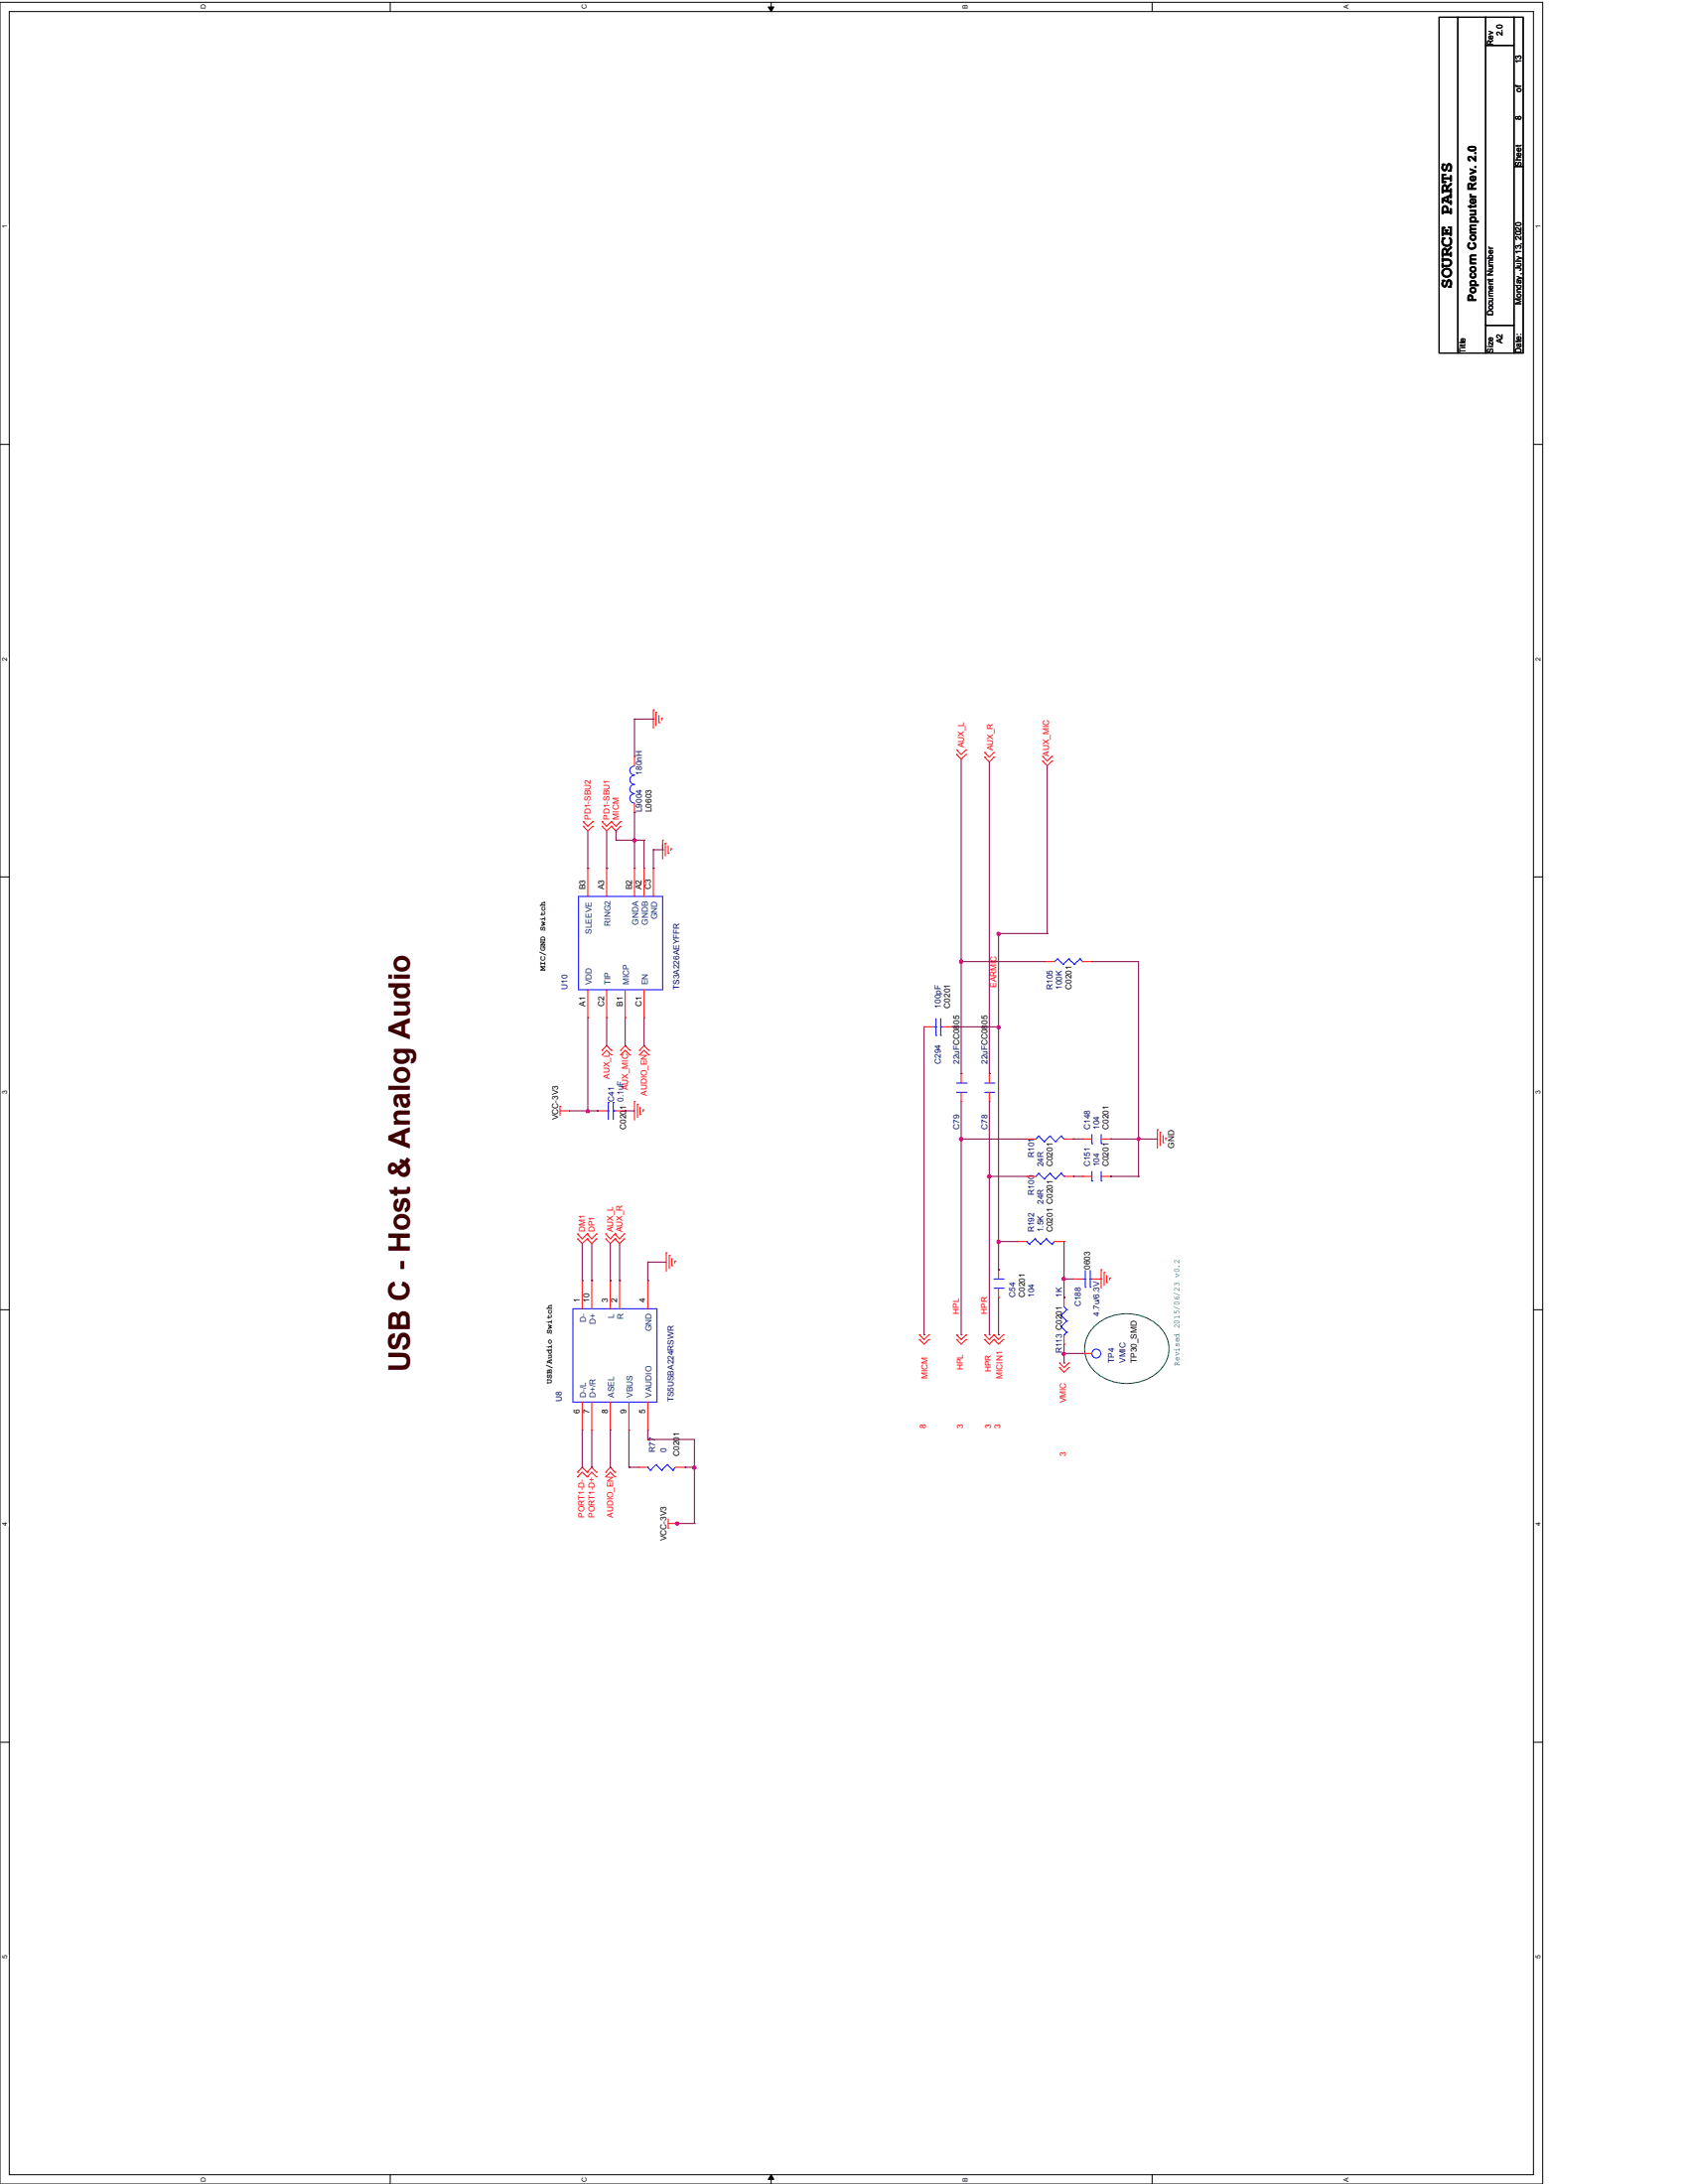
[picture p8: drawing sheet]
<svg xmlns="http://www.w3.org/2000/svg" width="216mm" height="279mm" viewBox="0 0 216 279" stroke-linecap="round" stroke-linejoin="round" font-family="sans-serif">
<path d="M0 .3h197.3v279.1h-197.3zM1.2 1.5h194.9v276.7h-194.9z" fill="none" stroke="#000" stroke-width=".13"/>
<g fill="#fff">
<path d="M.1 250.1h1v.5h-1z"/>
<path d="M196.3 250.1h.9v.5h-.9z"/>
</g>
<path d="M0 222.9h1.2M196.1 222.9h1.2" fill="none" stroke="#000" stroke-width=".13"/>
<g fill="#fff">
<path d="M.1 194.8h1v.4h-1z"/>
<path d="M196.3 194.8h.9v.4h-.9z"/>
</g>
<path d="M0 167.6h1.2M196.1 167.6h1.2" fill="none" stroke="#000" stroke-width=".13"/>
<g fill="#fff">
<path d="M.1 139.4h1v.5h-1z"/>
<path d="M196.3 139.4h.9v.5h-.9z"/>
</g>
<path d="M0 112.2h1.2M196.1 112.2h1.2" fill="none" stroke="#000" stroke-width=".13"/>
<g fill="#fff">
<path d="M.1 84.1h1v.4h-1z"/>
<path d="M196.3 84.1h.9v.4h-.9z"/>
</g>
<path d="M0 56.9h1.2M196.1 56.9h1.2" fill="none" stroke="#000" stroke-width=".13"/>
<g fill="#fff">
<path d="M.1 28.7h1v.5h-1z"/>
<path d="M196.3 28.7h.9v.5h-.9z"/>
<path d="M25.5 278.5h1v.6h-1z"/>
<path d="M25.5 .6h1v.6h-1z"/>
<path d="M74.3 278.5h.9v.6h-.9z"/>
<path d="M74.3 .6h.9v.6h-.9z"/>
</g>
<path d="M49.9 .3v1.2M49.9 278.2v1.2" fill="none" stroke="#000" stroke-width=".13"/>
<g fill="#fff">
<path d="M123 278.6h1v.5h-1z"/>
<path d="M123 .6h1v.6h-1z"/>
</g>
<path d="M98.3 .9h.7l-.4 .6zM98.6 .3v1.2M98.6 278.2l.4 .6h-.7zM98.6 278.2v1.2" fill="none" stroke="#000" stroke-width=".13"/>
<path d="M98.3 .9h.7l-.4 .6zM98.6 278.2l.4 .6h-.7z" fill="#000"/>
<g fill="#fff">
<path d="M171.7 278.6h1v.5h-1z"/>
<path d="M171.7 .6h1v.6h-1z"/>
</g>
<path d="M147.4 .3v1.2M184.1 2.2h2.4v43h-2.4zM186.5 2.2h3.5v43h-3.5zM190 5.8h3.6v35.8h-3.6zM190 2.2h3.6v3.6h-3.6zM193.6 2.2h1.2v19.1h-1.2zM193.6 21.3h1.2v23.9h-1.2zM190 41.6h3.6v3.6h-3.6zM147.4 278.2v1.2" fill="none" stroke="#000" stroke-width=".13"/>
<path d="M140 169.7a6 6 0 0 1 8.8 .6 3.9 3.9 0 0 1-1.2 5.7 6.1 6.1 0 0 1-8.1-1.2 3.9 3.9 0 0 1 .5-5.1z" fill="none" stroke="#008000" stroke-width=".13"/>
<g fill="none" stroke="#f00" stroke-width=".13">
<path d="M81.2 96.8h.1M81.2 96.8v1.2M83.6 90.8h.1M83.6 90.8v2.4M83.9 91.1h.1M83.9 91.1v1.7M84.3 92.5h.1M84.3 91.5v1M84.6 91.9h.1M84.6 91.9v.2M122.3 96.5h.1M122.3 95.9h.1"/>
<path d="M122.3 96.5l.6 .6 .7-.6M122.3 95.9l.6 .6 .7-.6M123.6 96.5h.1M123.6 95.9h.1M125.9 96.9h.1M125.9 96.3h.1M125.9 96.9l.6 .6 .6-.6M125.9 96.3l.6 .6 .6-.6M127.1 96.9h.1M127.1 96.3h.1M133.3 97.4h.1M133.3 96.8h.1"/>
<path d="M133.3 97.4l.6 .6 .6-.6M133.3 96.8l.6 .6 .6-.6M134.5 97.4h.1M134.5 96.8h.1M74.6 105.7h.1M74.6 105.1h.1M74.6 105.7l.6 .6 .6-.6M74.6 105.1l.6 .6 .6-.6M75.2 111.1h.1M75.2 111.1v3.6M75.8 105.7h.1M75.8 105.1h.1"/>
<path d="M77 105.7h.1M77 105.1h.1M77 105.7l.6 .6 .6-.6M77 105.1l.6 .6 .6-.6M77.6 111.1h.1M77.6 111.1v3.6M78.2 105.7h.1M78.2 105.1h.1M78.2 105.7l.6 .6 .6-.6M78.2 105.1l.6 .6 .6-.6M79.4 105.7h.1M79.4 105.1h.1"/>
<path d="M81.2 103.9h.1M81.2 111.1h.1M81.2 102.7v1.2M81.2 111.1v3.6M82.4 111.1h.1M82.4 111.1v3.6M83.6 111.1h.1M83.6 111.1v3.6M84.8 107.5h.1M84.8 107.5v2.4M85.1 107.9h.1M85.1 107.9v1.6"/>
<path d="M85.5 109.2h.1M85.5 108.2v1M85.8 108.6h.1M85.8 108.6v.2M75.2 130.2h.1M75.2 126.6v3.6M77 134.4h.1M77 135h.1M77 134.4l.6-.6 .6 .6M77 135l.6-.6 .6 .6M77.6 130.2h.1M77.6 126.6v3.6"/>
<path d="M78.2 134.4h.1M78.2 135h.1M79.4 134.4h.1M79.4 135h.1M79.4 134.4l.6-.6 .6 .6M79.4 135l.6-.6 .6 .6M80 130.2h.1M80 126.6v3.6M80.6 134.4h.1M80.6 135h.1M81.8 134.4h.1M81.8 135h.1"/>
<path d="M81.8 134.4l.6-.6 .6 .6M81.8 135l.6-.6 .6 .6M82.4 130.2h.1M82.4 126.6v3.6M83 134.4h.1M83 135h.1M118.2 131.4h.1M118.2 131.4h1.2M120.6 131.4h1.2M121.8 131.4h.1M122.9 137.3h.1M122.9 137.3v1.3"/>
<path d="M122.9 139.7v1.2M126.5 137.3h.1M126.5 137.3v1.3M126.5 139.7v1.2M133.7 123h.1M133.7 123h1.2M138.5 123h1.2M139.7 123h.1M71.6 141.5h.1M71.6 142.1h1.2M71.6 141.5v1.2M72.8 142.1h.1"/>
<path d="M73.9 158.5h.1M73.9 157.9h.1M73.9 158.5l.6 .6 .6-.6M73.9 157.9l.6 .6 .6-.6M75.1 158.5h.1M75.1 157.9h.1M75.1 158.5l.6 .6 .6-.6M75.1 157.9l.6 .6 .6-.6M76.3 158.5h.1M76.3 157.9h.1M76.4 142.1h.1M76.4 142.1h1.2"/>
<path d="M77.5 158.5h.1M77.5 157.9h.1M77.5 158.5l.6 .6 .6-.6M77.5 157.9l.6 .6 .6-.6M78.7 158.5h.1M78.7 157.9h.1M78.7 158.5l.5 .6 .6-.6M78.7 157.9l.5 .6 .6-.6M78.8 142.1h1.2M79.8 158.5h.1M79.8 157.9h.1M80 142.1h.1"/>
<path d="M81.2 140.9h.1M81.2 140.9v2.4M81.5 141.3h.1M81.5 141.3v1.7M81.9 142.6h.1M81.9 141.6v1M82.3 142h.1M82.3 142v.2M122.9 140.9h.1M126.5 140.9h.1M130.1 158.8h.1M130.1 158.8h1.2"/>
<path d="M131.3 145.7h.1M131.3 150.5h.1M131.3 145.7h1.2M131.3 150.5h1.2M134.9 158.8h1.2M136.1 158.8h.1M136.1 145.7h1.2M136.1 150.5h1.2M137.3 145.7h.1M137.3 150.5h.1M138.5 150.5h.1M138.5 145.7h.1"/>
<path d="M138.5 145.7h1.2M138.5 150.5h1.2M140.8 145.7h1.3M140.8 150.5h1.3M142.1 150.5h.1M142.1 145.7h.1M148 144.5h.1M148 144.5v2.4M148.4 144.9h.1M148.4 144.9v1.7M148.8 146.2h.1M148.8 145.2v1"/>
<path d="M149.1 145.6h.1M149.1 145.6v.2M74.5 163.8h.1M74.5 163.8v3.6M74.5 179.4v3.6M75.7 163.8h.1M75.7 163.8v3.6M75.7 179.4v3.6M78.1 163.8h.1M78.1 163.8v3.6M78.1 179.4v3.6M79.2 163.8h.1"/>
<path d="M79.2 163.8v3.6M80.4 179.4v3.6M82.8 163.8h.1M82.8 163.8v3.6M82.8 179.4v3.6M85.2 160.3h.1M85.2 160.3v2.3M85.6 160.6h.1M85.6 160.6v1.7M85.9 161.9h.1M85.9 161v.9M86.3 161.3h.1"/>
<path d="M86.3 161.3v.3M117.6 171.4h.1M117.6 170.8h.1M117.6 171.4l.6 .6 .6-.6M117.6 170.8l.6 .6 .6-.6M118.8 171.4h.1M118.8 170.8h.1M122.3 171.4h.1M122.3 170.8h.1M122.3 171.4l.6 .6 .7-.6M122.3 170.8l.6 .6 .7-.6M123.6 171.4h.1"/>
<path d="M123.6 170.8h.1M125.9 171.4h.1M125.9 170.8h.1M125.9 171.4l.6 .6 .6-.6M125.9 170.8l.6 .6 .6-.6M127.1 171.4h.1M127.1 170.8h.1M127.1 171.4l.6 .6 .6-.6M127.1 170.8l.6 .6 .6-.6M127.7 166h.1M127.7 162.4h.1M127.7 162.4v1.2"/>
<path d="M127.7 164.8v1.2M128.3 171.4h.1M128.3 170.8h.1M135.5 175h.1M135.5 174.4h.1M135.5 175l.6 .6 .6-.6M135.5 174.4l.6 .6 .6-.6M136.1 166h.1M136.1 172h.1M136.1 166v1.2M136.1 170.8v1.2M136.7 175h.1"/>
<path d="M136.7 174.4h.1M137.3 163.6h.1M137.3 163.6h1.2M138.5 173.1h.1M138.5 173.1h1.2M139.7 163.6h1.1M140.8 162.4h.1M140.8 163.6h.1M140.8 162.4v2.4M141.2 162.8h.1M141.2 162.8v1.7M141.6 164.1h.1"/>
<path d="M141.6 163.2v.9M141.9 163.5h.1M141.9 163.5v.2M73.9 188.3h.1M73.9 188.9h.1M73.9 188.3l.6-.6 .6 .6M73.9 188.9l.6-.6 .6 .6M74.5 183h.1M75.1 188.3h.1M75.1 188.9h.1M75.1 188.3l.6-.6 .6 .6M75.1 188.9l.6-.6 .6 .6"/>
<path d="M75.7 183h.1M76.3 188.3h.1M76.3 188.9h.1M77.5 188.3h.1M77.5 188.9h.1M77.5 188.3l.6-.6 .6 .6M77.5 188.9l.6-.6 .6 .6M78.1 183h.1M78.7 188.3h.1M78.7 188.9h.1M80.4 183h.1M81.7 187.7h.1"/>
<path d="M81.7 187.7h1.1M82.8 183h.1M85.5 195.5h.1M85.5 194.3v1.2M85.5 194.9h1.2M86.4 187.7h1.2M86.7 194.9h.1M87.6 187.7h.1"/>
</g>
<g fill="none" stroke="#00f" stroke-width=".13">
<path d="M81.2 99.2a.57 .57 0 0 0-.6 .6 .57 .57 0 0 0 .6 .5M81.2 98a.57 .57 0 0 0-.6 .6 .57 .57 0 0 0 .6 .5M74 114.7h10.8v11.9h-10.8zM81.2 101.6a.59 .59 0 0 0-.6 .6 .59 .59 0 0 0 .6 .5M81.2 100.4a.57 .57 0 0 0-.6 .5 .57 .57 0 0 0 .6 .6M119.4 131.4h.3M119.7 132.5h.1M119.7 131.4h.1M119.7 130.3v2.2M120.3 131.4h.1M120.3 132.5h.1M120.3 131.4h.3"/>
<path d="M120.3 130.3v2.2M122.3 139.7h1.3M122.3 138.6h1.3M123.6 139.7h.1M123.6 138.6h.1M125.9 139.7h1.2M125.9 138.6h1.2M127.1 139.7h.1M127.1 138.6h.1M135.3 122.7h.1M135.3 122.7l-.4 .3M135.3 122.7l.7 .7"/>
<path d="M136 123.4h.1M136.7 122.7h.1M136.7 122.7l-.7 .7M136.7 122.7l.7 .7M137.4 123.4h.1M138.1 122.7h.1M138.1 122.7l-.7 .7M138.1 122.7l.4 .3M138.5 123h.1M77.6 142.1h.2M77.8 142.1h.1M77.8 141.1h.1"/>
<path d="M77.8 141.1v2.1M78.4 141.1h.1M78.4 142.1h.1M78.4 142.1h.4M78.4 141.1v2.1M131.3 158.8h.1M131.3 158.8l.4 .4M131.7 159.2h.1M132.4 158.5h.1M132.4 158.5l.7 .7M132.4 158.5l-.7 .7M132.8 145.3h.1"/>
<path d="M132.8 150.1h.1M132.8 145.3l-.3 .4M132.8 145.3l.8 .8M132.8 150.1l-.3 .4M132.8 150.1l.8 .7M133.1 159.2h.1M133.6 146.1h.1M133.6 150.8h.1M133.8 158.5h.1M133.8 158.5l.7 .7M133.8 158.5l-.7 .7M134.3 145.3h.1"/>
<path d="M134.3 150.1h.1M134.3 145.3l-.7 .8M134.3 145.3l.7 .8M134.3 150.1l-.7 .7M134.3 150.1l.7 .7M134.5 159.2h.1M134.9 158.8l-.4 .4M135 146.1h.1M135 150.8h.1M135.7 145.3h.1M135.7 150.1h.1M135.7 145.3l-.7 .8"/>
<path d="M135.7 145.3l.4 .4M135.7 150.1l-.7 .7M135.7 150.1l.4 .4M136.1 145.7h.1M136.1 150.5h.1M139.7 151.1h.1M139.7 146.3h.1M139.7 145.1v1.2M139.7 149.9v1.2M140.8 151.1h.1M140.8 146.3h.1M140.8 145.1v1.2"/>
<path d="M140.8 149.9v1.2M73.3 167.4h10.7v12h-10.7zM127.1 164.8h1.2M127.1 163.6h1.2M128.3 164.8h.1M128.3 163.6h.1M135.7 168.3h.1M135.7 169.7h.1M135.7 168.3l.7 .7M135.7 169.7l.7 .7M136.1 170.8h.1M136.1 167.2l.3 .4"/>
<path d="M136.4 167.6h.1M136.4 169h.1M136.4 170.4h.1M136.4 167.6l-.7 .7M136.4 169l-.7 .7M136.4 170.4l-.3 .4M138.5 163.6h.3M138.8 164.7h.1M138.8 163.6h.1M138.8 162.5v2.2M139.4 163.6h.1M139.4 164.7h.1"/>
<path d="M139.4 163.6h.3M139.4 162.5v2.2M82.8 187.7h.1M82.8 187.7l.4 .4M83.2 188.1h.1M83.9 187.4h.1M83.9 187.4l.7 .7M83.9 187.4l-.7 .7M84.6 188.1h.1M85.3 187.4h.1M85.3 187.4l.8 .7M85.3 187.4l-.7 .7"/>
<path d="M86.1 188.1h.1M86.4 187.7l-.3 .4"/>
<circle cx="140.2" cy="173.2" r=".57"/>
</g>
<path d="M75.2 130.2v11.9M72.8 142.1h2.4M75.2 142.1h.1" fill="none" stroke="#800040" stroke-width=".13"/>
<path d="M75 142l.2-.1 .1 .1 .1 .2-.1 .1h-.3z" fill-rule="evenodd" fill="#f0f"/>
<path d="M75 142l.2-.1 .1 .1 .1 .2-.1 .1h-.3z" fill="none" stroke="#f0f" stroke-width=".13"/>
<g fill="none" stroke="#800040" stroke-width=".13">
<path d="M75.2 111.1h.1M75.2 106.3v4.8M77.6 111.1h.1M77.6 106.3v4.8M83.6 111.1h.1M83.6 108.7h.1M83.6 108.7v2.4M83.6 108.7h1.2M84.8 108.7h.1M84.8 108v.7M77.6 133.8h.1M77.6 130.2v3.6"/>
<path d="M80 133.8h.1M80 130.2v3.6M82.4 133.8h.1M82.4 130.2v3.6M74.5 159.1v4.7M75.2 142.1h1.2M75.7 159.1v4.7M76.4 142.1h.1M78.1 159.1v4.7M79.2 159.1v4.7M80 142.1h.1M80 142.1h1.2"/>
<path d="M74.5 163.8h.1M75.7 163.8h.1M78.1 163.8h.1M79.2 163.8h.1M82.8 163.8h.1M82.8 161.5h.1M82.8 161.5v2.3M82.8 161.5h2.4M74.5 187.7h.1M74.5 183v4.7M75.7 187.7h.1M75.7 183v4.7"/>
<path d="M78.1 187.7h.1M78.1 183v4.7M80.4 187.7h.1M80.4 183v4.7M80.4 187.7h1.3M82.8 184.2h.1M82.8 183v1.2M82.8 184.2h6M86.4 194.9h.1M86.4 194.9h2.4M86.7 194.9h.1"/>
</g>
<path d="M86.5 194.8l.1-.1 .2 .1 .1 .1-.1 .2h-.3z" fill-rule="evenodd" fill="#f0f"/>
<path d="M86.5 194.8l.1-.1 .2 .1 .1 .1-.1 .2h-.3z" fill="none" stroke="#f0f" stroke-width=".13"/>
<path d="M87.6 187.7h.1M87.6 187.7h1.2v7.2M88.8 194.9h.1" fill="none" stroke="#800040" stroke-width=".13"/>
<path d="M88.6 187.6l.2-.1 .1 .1 .1 .1-.1 .2h-.3z" fill-rule="evenodd" fill="#f0f"/>
<path d="M88.6 187.6l.2-.1 .1 .1 .1 .1-.1 .2h-.3z" fill="none" stroke="#f0f" stroke-width=".13"/>
<path d="M136.1 173.1h.1M136.1 174.4h.1M136.1 173.1h2.4M136.1 173.1v1.3M88.8 187.7h.1M88.8 184.2v3.5" fill="none" stroke="#800040" stroke-width=".13"/>
<path d="M135.9 173h.2h.1l.1 .2-.1 .1h-.3z" fill-rule="evenodd" fill="#f0f"/>
<path d="M135.9 173h.2h.1l.1 .2-.1 .1h-.3z" fill="none" stroke="#f0f" stroke-width=".13"/>
<path d="M127.7 131.4v27.4M127.7 158.8h.1" fill="none" stroke="#800040" stroke-width=".13"/>
<path d="M127.6 131.3l.1-.1 .2 .1v.1v.2h-.3z" fill-rule="evenodd" fill="#f0f"/>
<path d="M127.6 131.3l.1-.1 .2 .1v.1v.2h-.3z" fill="none" stroke="#f0f" stroke-width=".13"/>
<path d="M127.6 158.7l.1-.1 .2 .1v.2v.1h-.3z" fill-rule="evenodd" fill="#f0f"/>
<path d="M127.6 158.7l.1-.1 .2 .1v.2v.1h-.3z" fill="none" stroke="#f0f" stroke-width=".13"/>
<g fill="none" stroke="#800040" stroke-width=".13">
<path d="M122.9 97.1v25.9M126.5 97.5v39.8M118.2 131.4v39.4M121.8 131.4h.1M121.8 131.4h5.9M122.9 123h.1M126.5 137.3h.1M122.9 145.7h.1M122.9 140.9v4.8M126.5 150.5h.1M126.5 140.9v29.9M126.5 150.5h4.8"/>
<path d="M137.3 150.5h.1M137.3 145.7h.1M137.3 150.5h1.2M137.3 145.7h1.2M118.2 170.8h.1M126.5 170.8h.1"/>
</g>
<path d="M126.3 150.4l.2-.1 .2 .1v.1v.1h-.4z" fill-rule="evenodd" fill="#f0f"/>
<path d="M126.3 150.4l.2-.1 .2 .1v.1v.1h-.4z" fill="none" stroke="#f0f" stroke-width=".13"/>
<path d="M122.9 145.7h.1M122.9 145.7h8.4" fill="none" stroke="#800040" stroke-width=".13"/>
<path d="M122.8 145.6l.1-.1 .2 .1v.1v.2h-.3z" fill-rule="evenodd" fill="#f0f"/>
<path d="M122.8 145.6l.1-.1 .2 .1v.1v.2h-.3z" fill="none" stroke="#f0f" stroke-width=".13"/>
<path d="M122.9 145.7v25.1M142.1 150.5h.1M142.1 150.5h3.5M145.6 150.5h.1M145.6 145.7h.1M145.6 145.7v4.8M145.6 145.7h2.4M122.9 170.8h.1M136.1 173.1h.1M136.1 163.6h.1M136.1 172v1.1M136.1 163.6h1.2" fill="none" stroke="#800040" stroke-width=".13"/>
<path d="M135.9 163.5l.2-.1 .1 .1 .1 .1-.1 .2h-.3z" fill-rule="evenodd" fill="#f0f"/>
<path d="M135.9 163.5l.2-.1 .1 .1 .1 .1-.1 .2h-.3z" fill="none" stroke="#f0f" stroke-width=".13"/>
<path d="M127.7 119.4v12M127.7 131.4h.1M127.7 158.8h.1M127.7 158.8h2.4M136.1 158.8v7.2M142.1 145.7h.1M142.1 145.7h3.5M136.1 166h.1M136.1 163.6h.1" fill="none" stroke="#800040" stroke-width=".13"/>
<path d="M127.6 119.3h.1h.2v.2v.1h-.3z" fill-rule="evenodd" fill="#f0f"/>
<path d="M127.6 119.3h.1h.2v.2v.1h-.3z" fill="none" stroke="#f0f" stroke-width=".13"/>
<path d="M122.9 123h.1M122.9 123h10.8" fill="none" stroke="#800040" stroke-width=".13"/>
<path d="M122.8 122.9l.1-.1 .2 .1v.2v.1h-.3z" fill-rule="evenodd" fill="#f0f"/>
<path d="M122.8 122.9l.1-.1 .2 .1v.2v.1h-.3z" fill="none" stroke="#f0f" stroke-width=".13"/>
<path d="M122.9 137.3h.1M122.9 123v14.3M145.6 123v22.7M145.6 145.7h.1" fill="none" stroke="#800040" stroke-width=".13"/>
<path d="M145.5 145.6l.1-.1 .2 .1v.1v.2h-.3z" fill-rule="evenodd" fill="#f0f"/>
<path d="M145.5 145.6l.1-.1 .2 .1v.1v.2h-.3z" fill="none" stroke="#f0f" stroke-width=".13"/>
<g fill="none" stroke="#800040" stroke-width=".13">
<path d="M81.2 92h.1M81.2 92v4.8M133.9 98v21.4M78.8 107.5h.1M78.8 107.5h3.6M81.2 107.5h.1M81.2 103.9h.1M81.2 103.9v7.2M82.4 107.5h.1M82.4 107.5v3.6M127.6 119.4h.1M127.6 119.4h6.3"/>
<path d="M127.7 119.4h.1M133.9 119.4h.1M139.7 123h.1M139.7 123h5.9M127.7 158.8v3.6M127.7 170.8h.1M127.7 162.4h.1M127.7 166v4.8"/>
</g>
<path d="M81 107.4l.2-.1 .1 .1 .1 .1-.1 .2h-.3z" fill-rule="evenodd" fill="#f0f"/>
<path d="M81 107.4l.2-.1 .1 .1 .1 .1-.1 .2h-.3z" fill="none" stroke="#f0f" stroke-width=".13"/>
<path d="M81.2 92h2.4M83.6 92h.1M78.8 106.3h.1M78.8 106.3v1.2" fill="none" stroke="#800040" stroke-width=".13"/>
<path d="M75 142l.2-.1 .1 .1 .1 .2-.1 .1h-.3z" fill-rule="evenodd" fill="#f0f"/>
<path d="M75 142l.2-.1 .1 .1 .1 .2-.1 .1h-.3z" fill="none" stroke="#f0f" stroke-width=".13"/>
<path d="M86.5 194.8l.1-.1 .2 .1 .1 .1-.1 .2h-.3z" fill-rule="evenodd" fill="#f0f"/>
<path d="M86.5 194.8l.1-.1 .2 .1 .1 .1-.1 .2h-.3z" fill="none" stroke="#f0f" stroke-width=".13"/>
<path d="M88.6 187.6l.2-.1 .1 .1 .1 .1-.1 .2h-.3z" fill-rule="evenodd" fill="#f0f"/>
<path d="M88.6 187.6l.2-.1 .1 .1 .1 .1-.1 .2h-.3z" fill="none" stroke="#f0f" stroke-width=".13"/>
<path d="M135.9 173h.2h.1l.1 .2-.1 .1h-.3z" fill-rule="evenodd" fill="#f0f"/>
<path d="M135.9 173h.2h.1l.1 .2-.1 .1h-.3z" fill="none" stroke="#f0f" stroke-width=".13"/>
<path d="M127.6 131.3l.1-.1 .2 .1v.1v.2h-.3z" fill-rule="evenodd" fill="#f0f"/>
<path d="M127.6 131.3l.1-.1 .2 .1v.1v.2h-.3z" fill="none" stroke="#f0f" stroke-width=".13"/>
<path d="M127.6 158.7l.1-.1 .2 .1v.2v.1h-.3z" fill-rule="evenodd" fill="#f0f"/>
<path d="M127.6 158.7l.1-.1 .2 .1v.2v.1h-.3z" fill="none" stroke="#f0f" stroke-width=".13"/>
<path d="M126.3 150.4l.2-.1 .2 .1v.1v.1h-.4z" fill-rule="evenodd" fill="#f0f"/>
<path d="M126.3 150.4l.2-.1 .2 .1v.1v.1h-.4z" fill="none" stroke="#f0f" stroke-width=".13"/>
<path d="M122.8 145.6l.1-.1 .2 .1v.1v.2h-.3z" fill-rule="evenodd" fill="#f0f"/>
<path d="M122.8 145.6l.1-.1 .2 .1v.1v.2h-.3z" fill="none" stroke="#f0f" stroke-width=".13"/>
<path d="M135.9 163.5l.2-.1 .1 .1 .1 .1-.1 .2h-.3z" fill-rule="evenodd" fill="#f0f"/>
<path d="M135.9 163.5l.2-.1 .1 .1 .1 .1-.1 .2h-.3z" fill="none" stroke="#f0f" stroke-width=".13"/>
<path d="M127.6 119.3h.1h.2v.2v.1h-.3z" fill-rule="evenodd" fill="#f0f"/>
<path d="M127.6 119.3h.1h.2v.2v.1h-.3z" fill="none" stroke="#f0f" stroke-width=".13"/>
<path d="M122.8 122.9l.1-.1 .2 .1v.2v.1h-.3z" fill-rule="evenodd" fill="#f0f"/>
<path d="M122.8 122.9l.1-.1 .2 .1v.2v.1h-.3z" fill="none" stroke="#f0f" stroke-width=".13"/>
<path d="M145.5 145.6l.1-.1 .2 .1v.1v.2h-.3z" fill-rule="evenodd" fill="#f0f"/>
<path d="M145.5 145.6l.1-.1 .2 .1v.1v.2h-.3z" fill="none" stroke="#f0f" stroke-width=".13"/>
<path d="M81 107.4l.2-.1 .1 .1 .1 .1-.1 .2h-.3z" fill-rule="evenodd" fill="#f0f"/>
<path d="M81 107.4l.2-.1 .1 .1 .1 .1-.1 .2h-.3z" fill="none" stroke="#f0f" stroke-width=".13"/>
<text font-size="3.8" fill="#400000" x="52.5" y="175.6" transform="rotate(-90 52.5 175.6)">USB C - Host &amp; Analog Audio</text>
<text font-size="2.2" x="185.7" y="37" transform="rotate(-90 185.7 37)">SOURCE PARTS</text>
<text font-size="1.5" x="188.8" y="38.6" transform="rotate(-90 188.8 38.6)">Popcorn Computer Rev. 2.0</text>
<g font-size="1.1">
<text x="191" y="5.8" transform="rotate(-90 191 5.8)">Rev</text>
<text x="192.2" y="4.6" transform="rotate(-90 192.2 4.6)">2.0</text>
<text x="194.6" y="11.8" transform="rotate(-90 194.6 11.8)">of</text>
<text x="194.6" y="8.2" transform="rotate(-90 194.6 8.2)">13</text>
<text x="194.6" y="15.3" transform="rotate(-90 194.6 15.3)">8</text>
<text x="194.6" y="21.3" transform="rotate(-90 194.6 21.3)">Sheet</text>
<text x="191" y="40.4" transform="rotate(-90 191 40.4)">Document Number</text>
<text x="194.6" y="39" transform="rotate(-90 194.6 39)">Monday, July 13, 2020</text>
<text x="187.5" y="45.2" transform="rotate(-90 187.5 45.2)">Title</text>
<text x="191" y="45.2" transform="rotate(-90 191 45.2)">Size</text>
<text x="192.2" y="44" transform="rotate(-90 192.2 44)">A2</text>
<text x="194.6" y="45.2" transform="rotate(-90 194.6 45.2)">Date:</text>
<text x="83.4" y="103.9" transform="rotate(-90 83.4 103.9)">L0603</text>
<text x="74.9" y="113.8" transform="rotate(-90 74.9 113.8)">B3</text>
<text x="77.3" y="113.8" transform="rotate(-90 77.3 113.8)">A3</text>
<text x="80.9" y="113.8" transform="rotate(-90 80.9 113.8)">B2</text>
<text x="82.1" y="113.8" transform="rotate(-90 82.1 113.8)">A2</text>
<text x="83.3" y="113.8" transform="rotate(-90 83.3 113.8)">C3</text>
<text x="69.8" y="124.2" transform="rotate(-90 69.8 124.2)">MIC/GND Switch</text>
<text x="74.9" y="128.8" transform="rotate(-90 74.9 128.8)">A1</text>
<text x="77.3" y="128.8" transform="rotate(-90 77.3 128.8)">C2</text>
<text x="79.7" y="128.8" transform="rotate(-90 79.7 128.8)">B1</text>
<text x="82.1" y="128.8" transform="rotate(-90 82.1 128.8)">C1</text>
<text x="121.5" y="129" transform="rotate(-90 121.5 129)">C0201</text>
<text x="137.1" y="126.6" transform="rotate(-90 137.1 126.6)">C0201</text>
<text x="71.4" y="143.3" transform="rotate(-90 71.4 143.3)">VCC-3V3</text>
<text x="80.1" y="144.5" transform="rotate(-90 80.1 144.5)">C0201</text>
<text x="134.7" y="149.3" transform="rotate(-90 134.7 149.3)">C0201</text>
<text x="141.8" y="149.3" transform="rotate(-90 141.8 149.3)">C0201</text>
<text x="141.8" y="144.5" transform="rotate(-90 141.8 144.5)">C0201</text>
<text x="150.2" y="146.9" transform="rotate(-90 150.2 146.9)">GND</text>
<text x="134.7" y="157.6" transform="rotate(-90 134.7 157.6)">C0201 C0201</text>
<text x="74.2" y="166.6" transform="rotate(-90 74.2 166.6)">1</text>
<text x="75.4" y="166.6" transform="rotate(-90 75.4 166.6)">10</text>
<text x="77.8" y="166.6" transform="rotate(-90 77.8 166.6)">3</text>
<text x="79" y="166.6" transform="rotate(-90 79 166.6)">2</text>
<text x="82.5" y="166.6" transform="rotate(-90 82.5 166.6)">4</text>
<text x="131.1" y="166" transform="rotate(-90 131.1 166)">C0201</text>
<text x="139.4" y="162.4" transform="rotate(-90 139.4 162.4)">0603</text>
<text x="70.6" y="177" transform="rotate(-90 70.6 177)">USB/Audio Switch</text>
<text x="145.4" y="174.4" transform="rotate(-90 145.4 174.4)">TP30_SMD</text>
<text x="74.2" y="180.8" transform="rotate(-90 74.2 180.8)">6</text>
<text x="75.4" y="180.8" transform="rotate(-90 75.4 180.8)">7</text>
<text x="77.8" y="180.8" transform="rotate(-90 77.8 180.8)">8</text>
<text x="80.1" y="180.8" transform="rotate(-90 80.1 180.8)">9</text>
<text x="82.5" y="180.8" transform="rotate(-90 82.5 180.8)">5</text>
<text x="86.9" y="186.3" transform="rotate(-90 86.9 186.3)">C0201</text>
<text x="85.3" y="197.1" transform="rotate(-90 85.3 197.1)">VCC-3V3</text>
</g>
<g font-size="1.1" fill="#f00">
<text x="123.3" y="95.7" transform="rotate(-90 123.3 95.7)">AUX_L</text>
<text x="127" y="96.1" transform="rotate(-90 127 96.1)">AUX_R</text>
<text x="134.2" y="96.8" transform="rotate(-90 134.2 96.8)">AUX_MIC</text>
<text x="75.6" y="104.9" transform="rotate(-90 75.6 104.9)">PD1-SBU2</text>
<text x="78" y="104.9" transform="rotate(-90 78 104.9)">PD1-SBU1</text>
<text x="79.2" y="104.9" transform="rotate(-90 79.2 104.9)">MICM</text>
<text x="127.5" y="126.4" transform="rotate(-90 127.5 126.4)">EARMIC</text>
<text x="78" y="138" transform="rotate(-90 78 138)">AUX_L</text>
<text x="80.3" y="139.5" transform="rotate(-90 80.3 139.5)">AUX_MIC</text>
<text x="82.8" y="140.2" transform="rotate(-90 82.8 140.2)">AUDIO_EN</text>
<text x="74.8" y="157.6" transform="rotate(-90 74.8 157.6)">DM1</text>
<text x="76.1" y="157.6" transform="rotate(-90 76.1 157.6)">DP1</text>
<text x="78.4" y="157.6" transform="rotate(-90 78.4 157.6)">AUX_L</text>
<text x="79.6" y="157.6" transform="rotate(-90 79.6 157.6)">AUX_R</text>
<text x="122.7" y="168.1" transform="rotate(-90 122.7 168.1)">HPL</text>
<text x="126.3" y="168.1" transform="rotate(-90 126.3 168.1)">HPR</text>
<text x="118.7" y="176.4" transform="rotate(-90 118.7 176.4)">MICM</text>
<text x="123.2" y="175.3" transform="rotate(-90 123.2 175.3)">HPL</text>
<text x="126.8" y="175.6" transform="rotate(-90 126.8 175.6)">HPR</text>
<text x="128.2" y="176.4" transform="rotate(-90 128.2 176.4)">MICIN1</text>
<text x="136.4" y="179.5" transform="rotate(-90 136.4 179.5)">VMIC</text>
<text x="118.4" y="182.7" transform="rotate(-90 118.4 182.7)">8</text>
<text x="123.2" y="182.7" transform="rotate(-90 123.2 182.7)">3</text>
<text x="126.8" y="182.7" transform="rotate(-90 126.8 182.7)">3</text>
<text x="128" y="182.7" transform="rotate(-90 128 182.7)">3</text>
<text x="136.4" y="186.3" transform="rotate(-90 136.4 186.3)">3</text>
<text x="74.8" y="194.2" transform="rotate(-90 74.8 194.2)">PORT1-D-</text>
<text x="76.1" y="194.2" transform="rotate(-90 76.1 194.2)">PORT1-D+</text>
<text x="78.4" y="194.2" transform="rotate(-90 78.4 194.2)">AUDIO_EN</text>
</g>
<g font-size="1.1" fill="#000080">
<text x="82.1" y="99.1" transform="rotate(-90 82.1 99.1)">180nH</text>
<text x="82.1" y="103.9" transform="rotate(-90 82.1 103.9)">L9004</text>
<text x="72.6" y="126.6" transform="rotate(-90 72.6 126.6)">U10</text>
<text x="86.9" y="126.6" transform="rotate(-90 86.9 126.6)">TS3A226AEYFFR</text>
<text x="120.4" y="129" transform="rotate(-90 120.4 129)">100pF</text>
<text x="134.7" y="126.6" transform="rotate(-90 134.7 126.6)">R105</text>
<text x="135.8" y="126.6" transform="rotate(-90 135.8 126.6)">100K</text>
<text x="120.4" y="136.1" transform="rotate(-90 120.4 136.1)">C294</text>
<text x="122.7" y="136.1" transform="rotate(-90 122.7 136.1)">22uFCC0805</text>
<text x="126.3" y="136.1" transform="rotate(-90 126.3 136.1)">22uFCC0805</text>
<text x="78.6" y="140.9" transform="rotate(-90 78.6 140.9)">C41</text>
<text x="79.8" y="140.9" transform="rotate(-90 79.8 140.9)">0.1uF</text>
<text x="122.7" y="144.5" transform="rotate(-90 122.7 144.5)">C79</text>
<text x="126.3" y="144.5" transform="rotate(-90 126.3 144.5)">C78</text>
<text x="132.3" y="148.1" transform="rotate(-90 132.3 148.1)">R101</text>
<text x="133.5" y="149.3" transform="rotate(-90 133.5 149.3)">24R</text>
<text x="139.4" y="149.3" transform="rotate(-90 139.4 149.3)">C151</text>
<text x="139.4" y="144.5" transform="rotate(-90 139.4 144.5)">C148</text>
<text x="140.6" y="149.3" transform="rotate(-90 140.6 149.3)">104</text>
<text x="140.6" y="144.5" transform="rotate(-90 140.6 144.5)">104</text>
<text x="132.3" y="152.9" transform="rotate(-90 132.3 152.9)">R100</text>
<text x="133.5" y="154.1" transform="rotate(-90 133.5 154.1)">24R</text>
<text x="132.3" y="157.6" transform="rotate(-90 132.3 157.6)">R192</text>
<text x="133.5" y="157.6" transform="rotate(-90 133.5 157.6)">1.5K</text>
<text x="129.9" y="166" transform="rotate(-90 129.9 166)">C54</text>
<text x="132.3" y="166" transform="rotate(-90 132.3 166)">104</text>
<text x="135.8" y="166" transform="rotate(-90 135.8 166)">1K</text>
<text x="138.3" y="167.2" transform="rotate(-90 138.3 167.2)">C188</text>
<text x="135.8" y="173.1" transform="rotate(-90 135.8 173.1)">R113 C0201</text>
<text x="140.6" y="168.4" transform="rotate(-90 140.6 168.4)">4.7u/6.3V</text>
<text x="71.9" y="179.4" transform="rotate(-90 71.9 179.4)">U8</text>
<text x="86.2" y="179.4" transform="rotate(-90 86.2 179.4)">TS5USBA224RSWR</text>
<text x="142.5" y="174.4" transform="rotate(-90 142.5 174.4)">TP4</text>
<text x="144" y="174.4" transform="rotate(-90 144 174.4)">VMIC</text>
<text x="83.8" y="185.8" transform="rotate(-90 83.8 185.8)">R77</text>
<text x="85.3" y="185.8" transform="rotate(-90 85.3 185.8)">0</text>
</g>
<g font-size="1.1" fill="#004080">
<text x="75.7" y="119.5" transform="rotate(-90 75.7 119.5)">SLEEVE</text>
<text x="78.1" y="118.4" transform="rotate(-90 78.1 118.4)">RING2</text>
<text x="81.7" y="118.3" transform="rotate(-90 81.7 118.3)">GNDA</text>
<text x="82.9" y="118.3" transform="rotate(-90 82.9 118.3)">GNDB</text>
<text x="84.1" y="117.6" transform="rotate(-90 84.1 117.6)">GND</text>
<text x="75.7" y="126" transform="rotate(-90 75.7 126)">VDD</text>
<text x="78.1" y="126" transform="rotate(-90 78.1 126)">TIP</text>
<text x="80.5" y="126" transform="rotate(-90 80.5 126)">MICP</text>
<text x="82.9" y="126" transform="rotate(-90 82.9 126)">EN</text>
<text x="75" y="169.1" transform="rotate(-90 75 169.1)">D-</text>
<text x="76.2" y="169.4" transform="rotate(-90 76.2 169.4)">D+</text>
<text x="78.6" y="168.6" transform="rotate(-90 78.6 168.6)">L</text>
<text x="79.8" y="168.8" transform="rotate(-90 79.8 168.8)">R</text>
<text x="83.4" y="170.3" transform="rotate(-90 83.4 170.3)">GND</text>
<text x="75" y="178.8" transform="rotate(-90 75 178.8)">D-/L</text>
<text x="76.2" y="178.8" transform="rotate(-90 76.2 178.8)">D+/R</text>
<text x="78.6" y="178.8" transform="rotate(-90 78.6 178.8)">ASEL</text>
<text x="80.9" y="178.8" transform="rotate(-90 80.9 178.8)">VBUS</text>
<text x="83.4" y="178.8" transform="rotate(-90 83.4 178.8)">VAUDIO</text>
</g>
<text font-size="1.1" fill="#008000" x="150.9" y="174.7" transform="rotate(-90 150.9 174.7)">Revised 2015/06/23 v0.2</text>
<g font-size=".9">
<text x="26.3" y="1.2" transform="rotate(-90 26.3 1.2)">D</text>
<text x="75.1" y="1.2" transform="rotate(-90 75.1 1.2)">C</text>
<text x="123.8" y="1.2" transform="rotate(-90 123.8 1.2)">B</text>
<text x="172.5" y="1.2" transform="rotate(-90 172.5 1.2)">A</text>
<text x=".9" y="29.2" transform="rotate(-90 .9 29.2)">1</text>
<text x="197.1" y="29.2" transform="rotate(-90 197.1 29.2)">1</text>
<text x=".9" y="84.5" transform="rotate(-90 .9 84.5)">2</text>
<text x="197.1" y="84.5" transform="rotate(-90 197.1 84.5)">2</text>
<text x=".9" y="139.9" transform="rotate(-90 .9 139.9)">3</text>
<text x="197.1" y="139.9" transform="rotate(-90 197.1 139.9)">3</text>
<text x=".9" y="195.2" transform="rotate(-90 .9 195.2)">4</text>
<text x="197.1" y="195.2" transform="rotate(-90 197.1 195.2)">4</text>
<text x=".9" y="250.6" transform="rotate(-90 .9 250.6)">5</text>
<text x="197.1" y="250.6" transform="rotate(-90 197.1 250.6)">5</text>
<text x="26.3" y="279.1" transform="rotate(-90 26.3 279.1)">D</text>
<text x="75.1" y="279.1" transform="rotate(-90 75.1 279.1)">C</text>
<text x="123.8" y="279.1" transform="rotate(-90 123.8 279.1)">B</text>
<text x="172.5" y="279.1" transform="rotate(-90 172.5 279.1)">A</text>
</g>
</svg>
